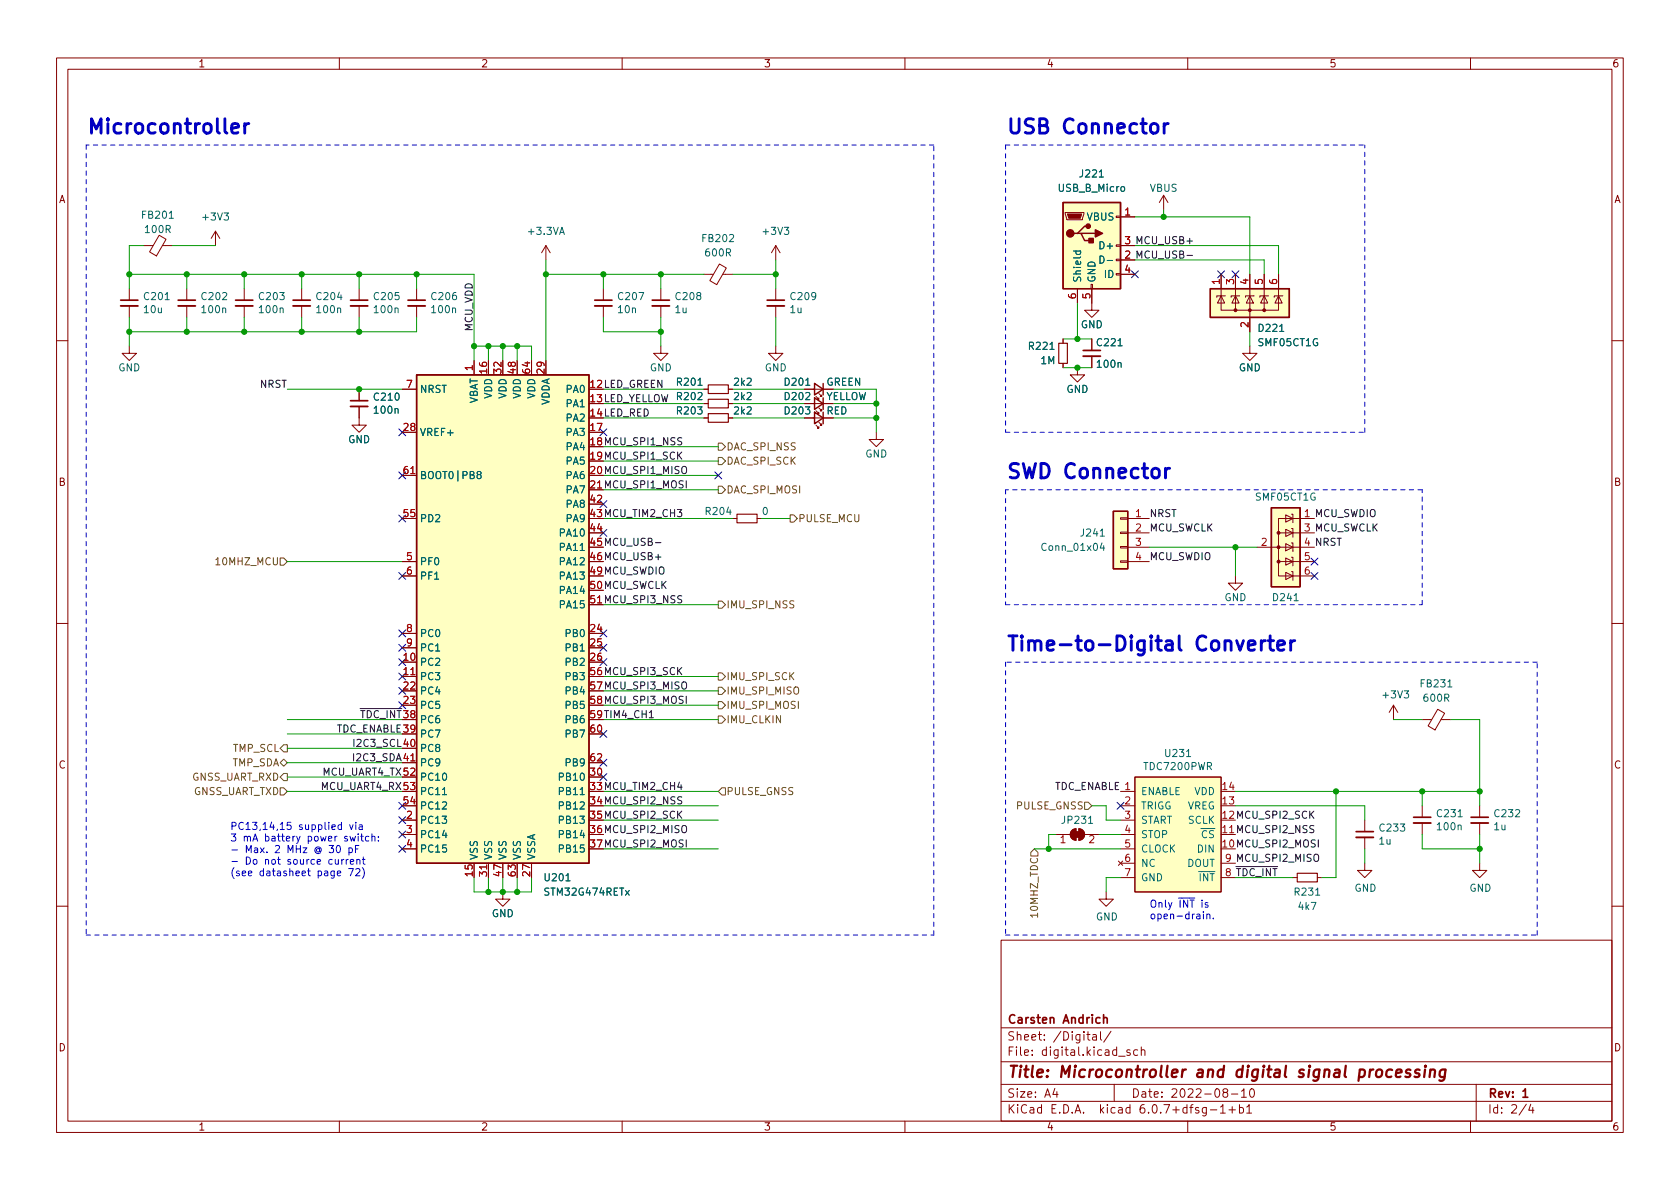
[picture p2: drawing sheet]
<svg xmlns="http://www.w3.org/2000/svg" width="297mm" height="210mm" viewBox="0 0 297 210" stroke-linecap="round" stroke-linejoin="round" font-family="sans-serif">
<g fill="none" stroke="#840000" stroke-width=".18">
<path d="M10 10.2h277v190.1h-277zM12 12.2h273v186.1h-273zM60 10.2v2M110 10.2v2M160 10.2v2M210 10.2v2M260 10.2v2M188.3 37.6h3.3v.2l-.2 1.1h-2.8zM197.4 38.2h.7v.3h-.7zM198.1 38.3h2.6M205.7 34.5l-.7 1.3M205.7 34.5v2.6"/>
<path d="M205.7 34.5l.8 1.3M22.9 51v2.1M22.9 54.1v2M25.4 43.4h1.7M28.1 41.6l1.3 .7-1.7 3-1.3-.8zM28.7 43.4h1.8M33 51v2.1M33 54.1v2M38.1 40.9l-.8 1.3M38.1 40.9v2.5M38.1 40.9l.8 1.3M43.2 51v2.1"/>
<path d="M43.2 54.1v2M53.3 51v2.1M53.3 54.1v2M63.5 51v2.1M63.5 54.1v2M73.7 51v2.1M73.7 54.1v2M96.5 43.4l-.7 1.3M96.5 43.4v2.6M96.5 43.4l.8 1.3M106.7 51v2.1M106.7 54.1v2"/>
<path d="M116.8 51v2.1M116.8 54.1v2M124.5 48.5h1.6M127.2 46.7l1.2 .7-1.7 2.9-1.2-.7zM127.8 48.5h1.7M137.2 43.4l-.8 1.3M137.2 43.4v2.6M137.2 51v2.1M137.2 54.1v2M137.2 43.4l.7 1.3M188 59.9v.8M190.5 51v2.6"/>
<path d="M192.9 50.3h.3v.7h-.3zM193 51v3.9h1.3l-1.3 1.2-1.2-1.2h1.2M193 59.9v2.1M197.4 48.4h.7v.2h-.7zM197.4 45.8h.7v.3h-.7zM197.4 43.3h.7v.3h-.7zM198.1 43.4h2.6M198.1 46h2.6M198.1 48.5h2.6M215.9 52.3v2.6h2.5M215.9 52.3l.6 1.3h-1.2zM215.9 48.5v3.8"/>
<path d="M216.7 52.3h-1.6v.3M218.4 52.3v2.6h5.1v-2.6M218.4 52.3l.7 1.3h-1.3zM218.4 48.5v3.8M219.2 52.3h-1.5v.3M221 52.3l.6 1.3h-1.3zM221 48.5v10.2M221.7 52.3h-1.5v.3M223.5 52.3l.7 1.3h-1.3zM223.5 48.5v3.8M224.3 52.3h-1.5v.3M226.1 52.3v2.6h-2.6"/>
<path d="M226.1 52.3l.6 1.3h-1.3zM226.1 48.5v3.8M226.8 52.3h-1.5v.3M10 60.2h2M22.9 61.2v1.3h1.2l-1.2 1.2-1.3-1.2h1.3M63.5 71.9v3.3h1.3l-1.3 1.2-1.3-1.2h1.3M63.5 68.8v2.1M71.1 68.8h2.6M83.8 63.7v2.6M116.8 61.2v1.3h1.3l-1.3 1.2-1.2-1.2h1.2M124.5 73.9h.7M124.5 68.8h.7"/>
<path d="M124.5 71.4h.7M128.8 73.9h.7M128.8 68.8h.7M128.8 71.4h.7M137.2 61.2v1.3h1.2l-1.2 1.2-1.3-1.2h1.3M142.2 73.9h5.1M142.2 68.8h3.3M142.2 71.4h3.3M144.3 75.2l.5 .5h-.3h.3v-.3M144.3 70.1l.5 .5h-.3h.3v-.2M144.3 72.6l.5 .5h-.3h.3v-.2M144.8 74.7l.5 .5h-.3h.3v-.3"/>
<path d="M144.8 69.6l.5 .5h-.3h.3v-.3M144.8 72.1l.5 .5h-.3h.3v-.2M154.9 76.4v1.3h1.3l-1.3 1.3-1.2-1.3h1.2M188 64.3v.7M190.5 65v1.3h1.3l-1.3 1.3-1.3-1.3h1.3M193 63v2M221 61.2v1.3h1.2l-1.2 1.2-1.3-1.2h1.3M285 60.2h2M71.1 99.3h2.6M71.1 84.1h2.6M129.5 91.7h.8M133.9 91.7h.7"/>
<path d="M198.1 99.2h1.3v.2h-1.3zM198.1 96.6h1.3v.3h-1.3zM198.1 94.1h1.3v.3h-1.3zM198.1 91.6h1.3v.2h-1.3zM199.4 91.7h3.8M199.4 94.2h3.8M199.4 96.8h3.8M199.4 99.3h3.8M222.2 96.8h10.2M226.1 99.3v2.5h2.5M227.3 91.1l1.3 .6-1.3 .6zM227.3 93.6l1.3 .6-1.3 .7z"/>
<path d="M227.3 96.1l1.3 .7-1.3 .6zM227.3 98.7l1.3 .6-1.3 .6zM228.3 96h.3v1.5M228.3 90.9h.3v1.6M228.3 93.5h.3v1.5M228.3 98.5h.3v1.6M228.6 91.7h-2.5v2.5M228.6 94.2h-2.5v5.1h2.5M228.6 91.7h3.8M228.6 94.2h3.8M228.6 99.3h3.8M10 110.2h2"/>
<path d="M71.1 101.8h2.6M71.1 119.6h2.6M71.1 112h2.6M71.1 114.5h2.6M218.4 101.8v1.3h-1.2l1.2 1.3 1.3-1.3h-1.3M227.3 101.2l1.3 .6-1.3 .7zM228.3 101.1h.3v1.5M228.6 101.8h3.8M285 110.2h2M71.1 134.9h2.6M198.1 139.9h2.6M200.7 137.4h15.2v20.3h-15.2z"/>
<path d="M246.4 124.7l-.8 1.3M246.4 124.7v2.5M246.4 124.7l.7 1.3M251.5 127.2h1.6M254.2 125.4l1.2 .7-1.7 3-1.2-.7zM254.8 127.2h1.7M71.1 145h2.6M71.1 147.6h2.6M71.1 150.1h2.6M86.4 152.6v2.6M88.9 157.7v1.3h1.3l-1.3 1.3-1.3-1.3h1.3M186.7 147.6h2.5"/>
<path d="M189.5 146.9l.7-.3v2a1.02 1.02 0 0 1-.9-.6 1.02 1.02 0 0 1 .2-1.1zM190.8 146.6v2M190.8 146.6a1.02 1.02 0 0 1 1 1 1.02 1.02 0 0 1-1 1M191.8 147.6h2.5M195.6 157.7v1.3h1.2l-1.2 1.3-1.3-1.3h1.3M197.7 152.3l.8 .7M198.1 142.5h2.6M198.1 145h2.6M198.1 147.6h2.6M198.1 150.1h2.6M198.1 152.6h2.6M198.1 155.2h2.6"/>
<path d="M198.5 152.3l-.8 .7M215.9 152.6h2.5M215.9 155.2h2.5M228.6 155.2h.8M232.9 155.2h.8M241.3 152.6v1.3h1.3l-1.3 1.3-1.3-1.3h1.3M241.3 145v2.1M241.3 148.1v2M251.5 142.5v2M251.5 145.5v2.1M261.6 152.6v1.3h1.3l-1.3 1.3-1.3-1.3h1.3M261.6 142.5v2"/>
<path d="M261.6 145.5v2.1M10 160.2h2M177 166.3h108v32h-108zM285 160.2h2M60 198.3v2M110 198.3v2M160 198.3v2M177 194.8h108M177 191.8h108M177 187.8h108M177 181.8h108M186.5 192.5l-.4 1h1"/>
<path d="M186.9 193v1M192.1 182.9h.6M192.4 182.4v1.3l.3 .2M193.2 183h.6l.1 .9M193.9 183.3l-.5 .1a.29 .29 0 0 0-.3 .2 .29 .29 0 0 0 .3 .3h.5M194.6 182.4v1.3l.2 .2M196.4 182.4l-1.3 1.9M197 191.8v3M197.8 186.8h1.1M199.8 185.7l-.4-.1-.2 .2 .1 .3 .5 .1v.4h-.6M201.1 185.7l-.4-.1-.3 .3v.4l.2 .3h.5M201.8 185.8l.2-.2 .4 .1v.9"/>
<path d="M201.8 185.1v1.5M210 198.3v2M213.3 195.8v1.2l-.3 .3h-.4M213.3 195.9l-.4-.1-.3 .3v.4l.1 .3h.6M214 196.3h1.1M215.8 195.8l.4-.5v1.5M215.8 196.8h.8M216.5 193.2l-.3-.3 .1-.2 .2-.2 .4 .1 .2 .2-.1 .2-.6 .2-.2 .3 .1 .4 .2 .1h.4l.2-.3-.1-.4-.2-.1M217.3 196.3h1.1M217.7 193.5h1.2M217.9 195.7v1.1M219.1 195.9l.5-.1 .3 .3v.4l-.2 .3h-.6"/>
<path d="M219.1 195.3v1.5M219.5 193l.4-.5v1.5M219.5 194h.9M220.4 195.8l.5-.5v1.5M220.4 196.8h.9M221.1 192.7l.2-.2a.81 .81 0 0 1 .6 .7 .81 .81 0 0 1-.3 .8h-.2a.81 .81 0 0 1-.3-1.3zM260 198.3v2M261 191.8v6.5M269.9 195.3l-1.3 1.9M270.6 195.3l-.3 1h.9M271 195.8v1"/>
</g>
<g fill="none" stroke="#840000" stroke-width=".3">
<path d="M21.3 53.1h3.1M31.5 53.1h3M41.7 53.1h3M51.8 53.1h3.1M62 53.1h3M72.1 53.1h3.1M105.2 53.1h3M115.3 53.1h3.1M135.6 53.1h3.1M62 70.9h3M191.5 62h3.1M239.8 147.1h3"/>
<path d="M249.9 144.5h3.1M260.1 144.5h3M195.1 179.4v1.5M195.1 180.1l.2-.2 .4 .1 .1 .9M269.3 193l.4-.5v1.5M269.3 194h.8"/>
</g>
<path d="M246.1 189.2a.66 .66 0 0 0-.9 .3l-.1 .6 .1 .3 .2 .1 .6-.1M246.8 189.8l1-.2v-.4l-.6-.1-.3 .3v1l.1 .1 .6-.1M249.4 189.2a.49 .49 0 0 0-.8 .3l.1 .2 .6 .2 .1 .2-.2 .3-.2 .1-.5-.1M251 189.2a.49 .49 0 0 0-.8 .3l.1 .2 .6 .2 .1 .2-.1 .3-.2 .1-.6-.1M252 189.1l-.2 1.4M252 188.5l-.1 .1 .1 .1 .1-.1-.1-.1v.2M252.9 189.3a.49 .49 0 0 1 .8 .1l-.1 1.1M252.9 189.1l-.1 1.4M255.6 189.2a.66 .66 0 0 0-1 .3l-.1 .6 .2 .3 .1 .1 .6-.1M255.6 189.1l-.2 1.6a.6 .6 0 0 1-.9 .3" fill="none" stroke="#840000" stroke-width=".4"/>
<path d="M125.2 73.1h3.6v1.6h-3.6zM125.2 70.6h3.6v1.5h-3.6zM125.2 68.1h3.6v1.5h-3.6zM187.2 60.7h1.5v3.6h-1.5zM130.3 90.9h3.6v1.6h-3.6zM229.4 154.4h3.5v1.6h-3.5z" fill="none" stroke="#840000" stroke-width=".2"/>
<g fill="#ffffc2" stroke="#ffffc2" stroke-width=".18">
<path d="M200.7 137.4h15.2v20.3h-15.2z"/>
<path d="M214 51h14v5.1h-14z"/>
<path d="M196.8 90.4h2.6v10.2h-2.6z"/>
<path d="M224.8 89.8h5.1v14h-5.1z"/>
<path d="M188 35.8h10.1v15.2h-10.1z"/>
<path d="M73.7 66.3h30.4v86.3h-30.4z"/>
</g>
<g fill="none" stroke="#840000" stroke-width=".25">
<path d="M188 35.8h10.1v15.2h-10.1zM192.4 40h-.6l-1.3 1.3h-.6M190.5 41.3h.6l.7 1.2h1.2M191.1 41.3h2.6M214 51h14v5.1h-14zM73.7 66.3h30.4v86.3h-30.4zM144 72.9l1.5 1-1.5 1zM144 67.8l1.5 1-1.5 1zM144 70.4l1.5 1-1.5 1zM145.5 67.8v2M145.5 70.4v2M145.5 72.9v2"/>
<path d="M196.8 90.4h2.6v10.2h-2.6zM224.8 89.8h5.1v14h-5.1z"/>
</g>
<g fill="none" stroke="#840000" stroke-width=".33">
<path d="M21.3 54.1h3.1M31.5 54.1h3M41.7 54.1h3M51.8 54.1h3.1M62 54.1h3M72.1 54.1h3.1M105.2 54.1h3M115.3 54.1h3.1M135.6 54.1h3.1M62 71.9h3M191.5 63h3.1M239.8 148.1h3"/>
<path d="M249.9 145.5h3.1M260.1 145.5h3"/>
</g>
<g fill="#840000" stroke="#840000" stroke-width=".18">
<path d="M190 147.1h1v1h-1z"/>
<path d="M189.5 146.9l.7-.3v2a1.02 1.02 0 0 1-.9-.6 1.02 1.02 0 0 1 .2-1.1z"/>
<path d="M190.8 146.6a1.02 1.02 0 0 1 1 1 1.02 1.02 0 0 1-1 1z"/>
<path d="M188.7 37.8h2.6l-.3 .8h-2z"/>
<circle cx="218.4" cy="54.9" r=".25"/>
<circle cx="221" cy="54.9" r=".25"/>
<circle cx="223.5" cy="54.9" r=".25"/>
<circle cx="226.1" cy="94.2" r=".25"/>
<circle cx="226.1" cy="96.8" r=".25"/>
<circle cx="226.1" cy="99.3" r=".25"/>
</g>
<path d="M189.8 44.4h1.3M190.3 44.4l-.1 .4 .3 .2 .5-.1v-.5M194.5 45.3a.64 .64 0 0 1 .7 .6 .64 .64 0 0 1-.7 .6zM84.6 83.9l-.3-.2 .1-.2 .2-.1h.3l.2 .2-.1 .2-.5 .2-.2 .2v.2l.3 .2h.3l.2-.2-.1-.4-.2-.1M194.8 96l-.3 .9h.8M195.1 96.5v.8M78.2 140.5h.8" fill="none" stroke="#006464" stroke-width=".18"/>
<g fill="#840000" stroke="#840000" stroke-width=".25">
<path d="M193.7 40.6l1.2 .7-1.2 .6z"/>
<path d="M192.5 42.2h.8v.7h-.8z"/>
<circle cx="189.2" cy="41.3" r=".63"/>
<circle cx="192.4" cy="40" r=".38"/>
</g>
<g fill="none" stroke="#725600" stroke-width=".18">
<path d="M127 78.4h.6l.7 .6-.7 .6h-.6zM38.2 99l.3-.4v1.3M38.2 99.9h.7M49.5 98.7h.7l.6 .6-.6 .6h-.7zM127 80.9h.6l.7 .6-.7 .7h-.6zM127 86h.6l.7 .6-.7 .6h-.6zM139.7 91.1h.6l.7 .6-.7 .6h-.6zM127 119h.6l.7 .6-.7 .7h-.6zM127 106.3h.6l.7 .6-.7 .7h-.6zM49.5 139.3h.7l.6 .6-.6 .7h-.7zM49.5 134.9l.7-.7 .6 .7-.6 .6zM50.2 131.7h.6v1.3h-.6l-.7-.7z"/>
<path d="M50.2 136.8h.6v1.2h-.6l-.7-.6zM127 126.6h.6l.7 .6-.7 .7h-.6zM127 121.5h.6l.7 .7-.7 .6h-.6zM127 124.1h.6l.7 .6-.7 .6h-.6zM127.6 139.3h.7v1.3h-.7l-.6-.7zM182.9 150.1l.6 .6v.7h-1.3v-.7zM191.8 141.9h.6l.6 .6-.6 .6h-.6z"/>
</g>
<path d="M209.9 45.2h.9M115.9 96h1M114.8 126.9h.7" fill="none" stroke="#0f0f0f" stroke-width=".18"/>
<g fill="none" stroke="#0000c2" stroke-width=".51">
<path d="M41 22.7l1.2-.2-.1-.5-.8-.1-.3 .3v1l.1 .2 .2 .1 .8-.1M43.3 21.9v1.6M44 21.9a.65 .65 0 0 0-.7 .4M205.8 21.9v1.6M206.6 21.9a.65 .65 0 0 0-.8 .4M206.1 82.8v1.7M206.8 82.8a.65 .65 0 0 0-.7 .5M220.7 114.1l1.2-.2-.1-.5-.7-.1-.4 .4v.9l.1 .3 .3 .1 .7-.1M223 113.3v1.7M223.7 113.3a.65 .65 0 0 0-.7 .5M224.2 113.3h1M224.6 112.4v2.2l.1 .3 .5 .1"/>
<path d="M225.9 114.1l1.2-.2-.1-.5-.7-.1-.4 .4v.9l.1 .3 .3 .1 .7-.1M228.2 113.3v1.7M228.9 113.3a.65 .65 0 0 0-.7 .5"/>
</g>
<g fill="none" stroke="#0000c2" stroke-width=".18">
<path d="M59.3 152v.8h.3l.2-.1M59.6 149.6l.2-.1a.68 .68 0 0 1 .4 .6 .68 .68 0 0 1-.4 .7l-.2-.1-.1-.4zM59.8 152v.8M60.4 152v.8M60.8 152l-.4 .2M61.2 152v.8M61.6 152l-.4 .2M61.6 153.6h.9l-.6 1.3M61.7 150l.4-.1 .2 .3-.1 .5h-.5M61.7 149.9v1.3M61.8 145.8l.3 .9 .3-.9M61.9 147.9l.2 .8 .3-.6 .2 .6 .3-.8"/>
<path d="M61.9 152.4l.6-.1v-.3h-.4l-.2 .2 .1 .6h.5M62.9 150.1h.4M62.9 145.4v.1M62.9 153.7l.5-.1 .2 .4-.7 .9h.7M62.9 145.8v.9M63.1 152.1l.2-.1h.3v.8M63.1 152v.8M63.3 147.5v.1M63.3 147.9v.8M63.5 149.5h-.6v1.3M63.5 145.9h.5l.1 .8M63.8 147.9h.4"/>
<path d="M63.9 147.5v1.1l.3 .1M64.1 146.1l-.5 .1-.1 .2 .1 .3 .5-.1M64.1 153.4a1.46 1.46 0 0 1 0 2M64.1 152h.4M64.2 151.6v1l.3 .2M65.2 147.9h-.4l-.2 .2 .1 .6h.5M65.8 148l.1-.1h.3l.1 .8M65.8 147.5v1.2M66.9 148.6v.1M66.9 147.9v.2M212.8 161.6v.9M213.4 161.8l.2-.2 .3 .1v.8"/>
<path d="M213.4 161.6v.9M214.5 162.4v.1"/>
</g>
<g fill="none" stroke="#0000c2" stroke-width=".18" stroke-dasharray=".8 .8">
<path d="M15.2 25.6v139.7M165.1 25.6h-149.9M177.8 25.6h63.5M177.8 25.6v50.8M177.8 76.4h63.5M241.3 76.4v-50.8M177.8 86.6v20.3M251.5 86.6h-73.7M177.8 117.1v48.2M177.8 106.9h73.7M251.5 106.9v-20.3M271.8 117.1h-94"/>
<path d="M15.2 165.3h149.9M165.1 165.3v-139.7M177.8 165.3h94M271.8 165.3v-48.2"/>
</g>
<g fill="none" stroke="#009600" stroke-width=".18">
<path d="M200.7 38.3h20.3v10.2M205.7 37.1v1.2M22.9 48.5h60.9v15.2M22.9 56.1v5.1M25.4 43.4h-2.5v7.6M30.5 43.4h7.6M33 48.5v2.5M33 56.1v2.6M43.2 48.5v2.5M43.2 56.1v2.6M53.3 48.5v2.5M53.3 56.1v2.6"/>
<path d="M63.5 48.5v2.5M63.5 56.1v2.6M73.7 48.5v2.5M73.7 56.1v2.6h-50.8M96.5 48.5h28M96.5 46v17.7M106.7 56.1v2.6h10.1M106.7 48.5v2.5M116.8 48.5v2.5M116.8 56.1v5.1M129.5 48.5h7.7M137.2 46v5"/>
<path d="M137.2 56.1v5.1M188 59.9h5M190.5 53.6v6.3M200.7 46h22.8v2.5M200.7 43.4h25.4v5.1M221 58.7v2.5M50.8 68.8h20.3M83.8 61.2h10.2v2.5M86.4 61.2v2.5M88.9 61.2v2.5M91.4 61.2v2.5M106.7 68.8h17.8"/>
<path d="M106.7 79h20.3M106.7 71.4h17.8M106.7 73.9h17.8M129.5 68.8h12.7M129.5 71.4h12.7M129.5 73.9h12.7M147.3 68.8h7.6v7.6M147.3 71.4h7.6M147.3 73.9h7.6M188 65h5M50.8 99.3h20.3M106.7 91.7h22.8"/>
<path d="M106.7 84.1h20.3M106.7 86.6h20.3M106.7 81.5h20.3M134.6 91.7h5.1M203.2 96.8h19M218.4 96.8v5M106.7 119.6h20.3M106.7 106.9h20.3M50.8 139.9h20.3M50.8 127.2h20.3M50.8 137.4h20.3M50.8 132.3h20.3"/>
<path d="M50.8 129.8h20.3M50.8 134.9h20.3M106.7 139.9h20.3M106.7 127.2h20.3M106.7 122.2h20.3M106.7 124.7h20.3M218.4 139.9h43.2M236.2 139.9v15.3h-2.5M246.4 127.2h5.1M251.5 139.9v2.6M256.5 127.2h5.1v15.3M83.8 155.2v2.5h10.2v-2.5"/>
<path d="M86.4 155.2v2.5M88.9 155.2v2.5M91.4 155.2v2.5M106.7 145h20.3M106.7 150.1h20.3M106.7 142.5h20.3M182.9 150.1h15.2M186.7 147.6h-1.3v2.5M193 142.5h2.6v2.5h2.5M194.3 147.6h3.8M198.1 155.2h-2.5v2.5M218.4 142.5h22.9v2.5"/>
<path d="M218.4 155.2h10.2M241.3 150.1v2.5M251.5 147.6v2.5h10.1M261.6 147.6v5"/>
</g>
<g fill="none" stroke="#000084" stroke-width=".18">
<path d="M200.1 47.9l1.2 1.2M201.3 47.9l-1.2 1.2M215.3 47.9l1.2 1.2M216.5 47.9l-1.2 1.2M217.8 47.9l1.2 1.2M219 47.9l-1.2 1.2M70.5 75.8l1.2 1.3M71.7 75.8l-1.2 1.3M106.1 75.8l1.2 1.3M107.3 75.8l-1.2 1.3M70.5 91.1l1.2 1.2M70.5 83.5l1.2 1.2"/>
<path d="M71.7 91.1l-1.2 1.2M71.7 83.5l-1.2 1.2M106.1 88.5l1.2 1.3M106.1 93.6l1.2 1.2M107.3 88.5l-1.2 1.3M107.3 93.6l-1.2 1.2M126.4 83.5l1.2 1.2M127.6 83.5l-1.2 1.2M231.8 98.7l1.2 1.2M233 98.7l-1.2 1.2M70.5 113.9l1.2 1.3M70.5 101.2l1.2 1.3"/>
<path d="M70.5 119l1.2 1.2M70.5 116.5l1.2 1.2M70.5 111.4l1.2 1.2M71.7 113.9l-1.2 1.3M71.7 101.2l-1.2 1.3M71.7 119l-1.2 1.2M71.7 116.5l-1.2 1.2M71.7 111.4l-1.2 1.2M106.1 113.9l1.2 1.3M106.1 111.4l1.2 1.2M106.1 116.5l1.2 1.2M107.3 113.9l-1.2 1.3"/>
<path d="M107.3 111.4l-1.2 1.2M107.3 116.5l-1.2 1.2M231.8 101.2l1.2 1.3M233 101.2l-1.2 1.3M70.5 121.6l1.2 1.2M70.5 124.1l1.2 1.2M71.7 121.6l-1.2 1.2M71.7 124.1l-1.2 1.2M106.1 129.2l1.2 1.2M106.1 134.3l1.2 1.2M106.1 136.8l1.2 1.2M107.3 129.2l-1.2 1.2"/>
<path d="M107.3 134.3l-1.2 1.2M107.3 136.8l-1.2 1.2M70.5 144.4l1.2 1.2M70.5 149.5l1.2 1.2M70.5 147l1.2 1.2M70.5 141.9l1.2 1.2M71.7 144.4l-1.2 1.2M71.7 149.5l-1.2 1.2M71.7 147l-1.2 1.2M71.7 141.9l-1.2 1.2M197.5 141.9l1.2 1.2M198.7 141.9l-1.2 1.2"/>
</g>
<g fill="#009600" stroke="#009600" stroke-width=".18">
<circle cx="43.2" cy="48.5" r=".46"/>
<circle cx="43.2" cy="58.7" r=".46"/>
<circle cx="33" cy="58.7" r=".46"/>
<circle cx="63.5" cy="48.5" r=".46"/>
<circle cx="63.5" cy="58.7" r=".46"/>
<circle cx="53.3" cy="48.5" r=".46"/>
<circle cx="73.7" cy="48.5" r=".46"/>
<circle cx="53.3" cy="58.7" r=".46"/>
<circle cx="96.5" cy="48.5" r=".46"/>
<circle cx="83.8" cy="61.2" r=".46"/>
<circle cx="86.4" cy="61.2" r=".46"/>
<circle cx="88.9" cy="61.2" r=".46"/>
<circle cx="22.9" cy="48.5" r=".46"/>
<circle cx="88.9" cy="157.7" r=".46"/>
<circle cx="91.4" cy="157.7" r=".46"/>
<circle cx="86.4" cy="157.7" r=".46"/>
<circle cx="91.4" cy="61.2" r=".46"/>
<circle cx="22.9" cy="58.7" r=".46"/>
<circle cx="33" cy="48.5" r=".46"/>
<circle cx="63.5" cy="68.8" r=".46"/>
<circle cx="116.8" cy="48.5" r=".46"/>
<circle cx="137.2" cy="48.5" r=".46"/>
<circle cx="116.8" cy="58.7" r=".46"/>
<circle cx="106.7" cy="48.5" r=".46"/>
<circle cx="154.9" cy="73.9" r=".46"/>
<circle cx="154.9" cy="71.4" r=".46"/>
<circle cx="218.4" cy="96.8" r=".46"/>
<circle cx="261.6" cy="139.9" r=".46"/>
<circle cx="236.2" cy="139.9" r=".46"/>
<circle cx="261.6" cy="150.1" r=".46"/>
<circle cx="251.5" cy="139.9" r=".46"/>
<circle cx="185.4" cy="150.1" r=".46"/>
<circle cx="190.5" cy="59.9" r=".46"/>
<circle cx="190.5" cy="65" r=".46"/>
<circle cx="205.7" cy="38.3" r=".46"/>
</g>
<g font-size="3.5" fill="#0000c2">
<text x="15.2" y="23.7">Microcontroller</text>
<text x="177.8" y="23.7">USB Connector</text>
<text x="177.8" y="84.6">SWD Connector</text>
<text x="177.8" y="115.1">Time-to-Digital Converter</text>
</g>
<text font-size="2.8" fill="#840000" x="178" y="190.6">Title: Microcontroller and digital signal processing</text>
<g font-size="2.1" fill="#840000">
<text x="178" y="184">Sheet: /Digital/</text>
<text x="178" y="181">Carsten Andrich</text>
<text x="178" y="186.7">File: digital.kicad_sch</text>
<text x="178" y="196.9">KiCad E.D.A. kicad 6.0.7+dfsg-1+b1</text>
<text x="178" y="194.1">Size: A4</text>
<text x="200" y="194.1">Date: 2022-08-10</text>
<text x="263" y="194.1">Rev: 1</text>
<text x="263" y="196.9">Id: 2/4</text>
</g>
<g font-size="1.8" fill="#840000">
<text x="35" y="11.9">1</text>
<text x="85" y="11.9">2</text>
<text x="135" y="11.9">3</text>
<text x="185" y="11.9">4</text>
<text x="235" y="11.9">5</text>
<text x="285" y="11.9">6</text>
<text x="10.3" y="35.9">A</text>
<text x="285.3" y="35.9">A</text>
<text x="145.9" y="70.7">YELLOW</text>
<text x="146.1" y="68.2">GREEN</text>
<text x="10.3" y="85.9">B</text>
<text x="104.4" y="86.4">21MCU_SPI1_MOSI</text>
<text x="285.3" y="85.9">B</text>
<text x="104.4" y="106.7">51MCU_SPI3_NSS</text>
<text x="10.3" y="135.9">C</text>
<text x="285.3" y="135.9">C</text>
<text x="10.3" y="185.9">D</text>
<text x="285.3" y="185.9">D</text>
<text x="35" y="199.9">1</text>
<text x="85" y="199.9">2</text>
<text x="135" y="199.9">3</text>
<text x="185" y="199.9">4</text>
<text x="235" y="199.9">5</text>
<text x="285" y="199.9">6</text>
</g>
<g font-size="1.8" fill="#006464">
<text x="187.2" y="33.9">USB_B_Micro</text>
<text x="191.1" y="31.4">J221</text>
<text x="203.3" y="33.9">VBUS</text>
<text x="25.2" y="38.7">FB201</text>
<text x="25.8" y="41.2">100R</text>
<text x="36" y="39">+3V3</text>
<text x="93.5" y="41.5">+3.3VA</text>
<text x="135.1" y="41.5">+3V3</text>
<text x="192.2" y="39">VBUS</text>
<text x="124.3" y="42.8">FB202</text>
<text x="124.8" y="45.3">600R</text>
<text x="194.8" y="44.1">D+</text>
<text x="195.2" y="46.6">D-</text>
<text x="25.6" y="53.1">C201</text>
<text x="35.8" y="53.1">C202</text>
<text x="45.9" y="53.1">C203</text>
<text x="56.1" y="53.1">C204</text>
<text x="66.3" y="53.1">C205</text>
<text x="76.4" y="53.1">C206</text>
<text x="109.4" y="53.1">C207</text>
<text x="119.6" y="53.1">C208</text>
<text x="139.9" y="53.1">C209</text>
<text x="191.1" y="50" transform="rotate(-90 191.1 50)">Shield</text>
<text x="193.7" y="50" transform="rotate(-90 193.7 50)">GND</text>
<text x="195.3" y="49.1">ID</text>
<text x="25.5" y="55.4">10u</text>
<text x="35.8" y="55.4">100n</text>
<text x="46" y="55.4">100n</text>
<text x="56.1" y="55.4">100n</text>
<text x="66.3" y="55.4">100n</text>
<text x="76.4" y="55.4">100n</text>
<text x="109.4" y="55.4">10n</text>
<text x="119.4" y="55.4">1u</text>
<text x="139.7" y="55.4">1u</text>
<text x="191.1" y="58">GND</text>
<text x="222.7" y="58.7">D221</text>
<text x="20.9" y="65.7">GND</text>
<text x="114.9" y="65.7">GND</text>
<text x="135.2" y="65.7">GND</text>
<text x="182" y="61.8">R221</text>
<text x="184.1" y="64.4">1M</text>
<text x="194.1" y="61.2">C221</text>
<text x="194.1" y="65">100n</text>
<text x="219" y="65.7">GND</text>
<text x="222.6" y="61.2">SMF05CT1G</text>
<text x="66.3" y="70.8">C210</text>
<text x="74.2" y="69.5">NRST</text>
<text x="84.5" y="71.6" transform="rotate(-90 84.5 71.6)">VBAT</text>
<text x="87" y="70.5" transform="rotate(-90 87 70.5)">VDD</text>
<text x="89.5" y="70.5" transform="rotate(-90 89.5 70.5)">VDD</text>
<text x="92.1" y="70.5" transform="rotate(-90 92.1 70.5)">VDD</text>
<text x="94.6" y="70.5" transform="rotate(-90 94.6 70.5)">VDD</text>
<text x="97.2" y="71.8" transform="rotate(-90 97.2 71.8)">VDDA</text>
<text x="100.2" y="69.5">PA0</text>
<text x="119.8" y="70.7">R202</text>
<text x="119.8" y="68.2">R201</text>
<text x="129.9" y="70.7">2k2</text>
<text x="129.9" y="68.2">2k2</text>
<text x="138.9" y="68.2">D201</text>
<text x="138.9" y="70.7">D202</text>
<text x="188.5" y="69.5">GND</text>
<text x="66.3" y="73.1">100n</text>
<text x="74.2" y="77.1">VREF+</text>
<text x="100.2" y="72">PA1</text>
<text x="100.2" y="74.5">PA2</text>
<text x="100.2" y="77.1">PA3</text>
<text x="119.8" y="73.3">R203</text>
<text x="129.9" y="73.3">2k2</text>
<text x="138.9" y="73.3">D203</text>
<text x="146.1" y="73.3">RED</text>
<text x="61.5" y="78.4">GND</text>
<text x="100.2" y="79.6">PA4</text>
<text x="100.2" y="82.2">PA5</text>
<text x="153" y="80.9">GND</text>
<text x="74.2" y="84.7">BOOT0|PB8</text>
<text x="100.2" y="84.7">PA6</text>
<text x="100.2" y="87.2">PA7</text>
<text x="100.2" y="89.8">PA8</text>
<text x="222.1" y="88.5">SMF05CT1G</text>
<text x="74.2" y="92.3">PD2</text>
<text x="99.2" y="94.9">PA10</text>
<text x="100.2" y="92.3">PA9</text>
<text x="124.9" y="91.1">R204</text>
<text x="134.8" y="91.1">0</text>
<text x="191.2" y="94.9">J241</text>
<text x="74.2" y="99.9">PF0</text>
<text x="99.2" y="97.4">PA11</text>
<text x="99.2" y="99.9">PA12</text>
<text x="184.5" y="97.4">Conn_01x04</text>
<text x="74.2" y="102.5">PF1</text>
<text x="99.2" y="102.5">PA13</text>
<text x="99.2" y="105">PA14</text>
<text x="99.2" y="107.6">PA15</text>
<text x="216.5" y="106.3">GND</text>
<text x="225.2" y="106.3">D241</text>
<text x="74.2" y="112.6">PC0</text>
<text x="100.2" y="112.6">PB0</text>
<text x="74.2" y="117.7">PC2</text>
<text x="74.2" y="115.2">PC1</text>
<text x="100.2" y="115.2">PB1</text>
<text x="100.2" y="117.7">PB2</text>
<text x="74.2" y="120.3">PC3</text>
<text x="74.2" y="122.8">PC4</text>
<text x="74.2" y="125.3">PC5</text>
<text x="100.2" y="120.3">PB3</text>
<text x="100.2" y="122.8">PB4</text>
<text x="100.2" y="125.3">PB5</text>
<text x="244.7" y="123.5">+3V3</text>
<text x="251.3" y="121.5">FB231</text>
<text x="251.8" y="124.1">600R</text>
<text x="74.2" y="127.9">PC6</text>
<text x="74.2" y="130.4">PC7</text>
<text x="100.2" y="127.9">PB6</text>
<text x="100.2" y="130.4">PB7</text>
<text x="74.2" y="133">PC8</text>
<text x="74.2" y="135.5">PC9</text>
<text x="100.2" y="135.5">PB9</text>
<text x="202.4" y="136.2">TDC7200PWR</text>
<text x="206.2" y="133.9">U231</text>
<text x="74.2" y="138">PC10</text>
<text x="74.2" y="140.6">PC11</text>
<text x="74.2" y="143.1">PC12</text>
<text x="99.2" y="138">PB10</text>
<text x="99.2" y="140.6">PB11</text>
<text x="99.2" y="143.1">PB12</text>
<text x="201.7" y="140.6">ENABLE</text>
<text x="201.7" y="143.1">TRIGG</text>
<text x="209.9" y="143.1">VREG</text>
<text x="211.2" y="140.6">VDD</text>
<text x="74.2" y="145.7">PC13</text>
<text x="74.2" y="148.2">PC14</text>
<text x="99.2" y="145.7">PB13</text>
<text x="99.2" y="148.2">PB14</text>
<text x="187.9" y="145.7">JP231</text>
<text x="201.7" y="145.7">START</text>
<text x="201.7" y="148.2">STOP</text>
<text x="210.1" y="145.7">SCLK</text>
<text x="211.1" y="148.2">~{CS}</text>
<text x="243.9" y="149.3">1u</text>
<text x="244.1" y="147">C233</text>
<text x="254.2" y="144.5">C231</text>
<text x="254.2" y="146.8">100n</text>
<text x="264.2" y="146.8">1u</text>
<text x="264.4" y="144.5">C232</text>
<text x="74.2" y="150.7">PC15</text>
<text x="84.5" y="152.1" transform="rotate(-90 84.5 152.1)">VSS</text>
<text x="87" y="152.1" transform="rotate(-90 87 152.1)">VSS</text>
<text x="89.5" y="152.1" transform="rotate(-90 89.5 152.1)">VSS</text>
<text x="92.1" y="152.1" transform="rotate(-90 92.1 152.1)">VSS</text>
<text x="94.6" y="152.1" transform="rotate(-90 94.6 152.1)">VSSA</text>
<text x="96.4" y="155.8">U201</text>
<text x="99.2" y="150.7">PB15</text>
<text x="201.7" y="150.7">CLOCK</text>
<text x="201.7" y="153.3">NC</text>
<text x="201.7" y="155.8">GND</text>
<text x="209.9" y="153.3">DOUT</text>
<text x="210.7" y="155.8">~{INT}</text>
<text x="211.8" y="150.7">DIN</text>
<text x="96.5" y="158.4">STM32G474RETx</text>
<text x="229" y="158.4">R231</text>
<text x="229.7" y="160.9">4k7</text>
<text x="239.5" y="157.7">GND</text>
<text x="259.8" y="157.7">GND</text>
<text x="86.9" y="162.2">GND</text>
<text x="193.7" y="162.8">GND</text>
</g>
<g font-size="1.8" fill="#a90000">
<text x="198.9" y="38.1">1</text>
<text x="198.9" y="45.7">2</text>
<text x="198.9" y="43.2">3</text>
<text x="190.2" y="52.8" transform="rotate(-90 190.2 52.8)">6</text>
<text x="192.8" y="52.8" transform="rotate(-90 192.8 52.8)">5</text>
<text x="198.9" y="48.3">4</text>
<text x="215.6" y="50.3" transform="rotate(-90 215.6 50.3)">1</text>
<text x="218.2" y="50.3" transform="rotate(-90 218.2 50.3)">3</text>
<text x="220.7" y="50.3" transform="rotate(-90 220.7 50.3)">4</text>
<text x="223.3" y="50.3" transform="rotate(-90 223.3 50.3)">5</text>
<text x="225.8" y="50.3" transform="rotate(-90 225.8 50.3)">6</text>
<text x="220.7" y="57.9" transform="rotate(-90 220.7 57.9)">2</text>
<text x="83.6" y="65.5" transform="rotate(-90 83.6 65.5)">1</text>
<text x="71.9" y="68.6">7</text>
<text x="86.1" y="66" transform="rotate(-90 86.1 66)">16</text>
<text x="88.6" y="66" transform="rotate(-90 88.6 66)">32</text>
<text x="91.2" y="66" transform="rotate(-90 91.2 66)">48</text>
<text x="93.7" y="66" transform="rotate(-90 93.7 66)">64</text>
<text x="96.3" y="66" transform="rotate(-90 96.3 66)">29</text>
<text x="104.4" y="68.6">12</text>
<text x="104.4" y="71.1">13</text>
<text x="71.4" y="76.2">28</text>
<text x="104.4" y="76.2">17</text>
<text x="104.4" y="73.7">14</text>
<text x="71.4" y="83.8">61</text>
<text x="104.4" y="78.7">18</text>
<text x="104.4" y="81.3">19</text>
<text x="104.4" y="83.8">20</text>
<text x="104.4" y="88.9">42</text>
<text x="104.4" y="86.4">21</text>
<text x="71.4" y="91.4">55</text>
<text x="104.4" y="94">44</text>
<text x="104.4" y="91.4">43</text>
<text x="200.8" y="91.4">1</text>
<text x="200.8" y="94">2</text>
<text x="71.9" y="99.1">5</text>
<text x="71.9" y="101.6">6</text>
<text x="104.4" y="96.5">45</text>
<text x="104.4" y="99.1">46</text>
<text x="104.4" y="101.6">49</text>
<text x="200.8" y="96.5">3</text>
<text x="200.8" y="99.1">4</text>
<text x="223" y="96.5">2</text>
<text x="230.6" y="99.1">5</text>
<text x="230.6" y="101.6">6</text>
<text x="104.4" y="104.1">50</text>
<text x="104.4" y="106.7">51</text>
<text x="71.9" y="111.8">8</text>
<text x="104.4" y="111.8">24</text>
<text x="71.4" y="116.8">10</text>
<text x="71.4" y="119.4">11</text>
<text x="71.9" y="114.3">9</text>
<text x="104.4" y="114.3">25</text>
<text x="104.4" y="116.8">26</text>
<text x="104.4" y="119.4">56</text>
<text x="71.4" y="121.9">22</text>
<text x="71.4" y="124.5">23</text>
<text x="104.4" y="121.9">57</text>
<text x="104.4" y="124.5">58</text>
<text x="71.4" y="127">38</text>
<text x="71.4" y="129.5">39</text>
<text x="104.4" y="129.5">60</text>
<text x="104.4" y="127">59</text>
<text x="71.4" y="132.1">40</text>
<text x="71.4" y="134.6">41</text>
<text x="71.4" y="137.2">52</text>
<text x="104.4" y="137.2">30</text>
<text x="104.4" y="134.6">62</text>
<text x="71.4" y="142.2">54</text>
<text x="71.4" y="139.7">53</text>
<text x="104.4" y="139.7">33</text>
<text x="104.4" y="142.2">34</text>
<text x="198.9" y="142.2">2</text>
<text x="216.2" y="142.2">13</text>
<text x="216.2" y="139.7">14</text>
<text x="71.9" y="144.8">2</text>
<text x="71.9" y="147.3">3</text>
<text x="71.9" y="149.9">4</text>
<text x="104.4" y="144.8">35</text>
<text x="104.4" y="147.3">36</text>
<text x="104.4" y="149.9">37</text>
<text x="187.5" y="149.1">1</text>
<text x="192.5" y="149.1">2</text>
<text x="198.9" y="144.8">3</text>
<text x="198.9" y="147.3">4</text>
<text x="198.9" y="149.9">5</text>
<text x="83.6" y="154.9" transform="rotate(-90 83.6 154.9)">15</text>
<text x="86.1" y="154.9" transform="rotate(-90 86.1 154.9)">31</text>
<text x="88.6" y="154.9" transform="rotate(-90 88.6 154.9)">47</text>
<text x="91.2" y="154.9" transform="rotate(-90 91.2 154.9)">63</text>
<text x="93.7" y="154.9" transform="rotate(-90 93.7 154.9)">27</text>
<text x="198.9" y="152.4">6</text>
<text x="198.9" y="154.9">7</text>
</g>
<g font-size="1.8" fill="#0f0f0f">
<text x="198.9" y="45.7">2 MCU_USB-</text>
<text x="198.9" y="43.2">3 MCU_USB+</text>
<text x="83.6" y="58.7" transform="rotate(-90 83.6 58.7)">MCU_VDD</text>
<text x="46" y="68.6">NRST</text>
<text x="104.4" y="68.6">12LED_GREEN</text>
<text x="104.4" y="71.1">13LED_YELLOW</text>
<text x="104.4" y="73.7">14LED_RED</text>
<text x="104.4" y="78.7">18MCU_SPI1_NSS</text>
<text x="104.4" y="81.3">19MCU_SPI1_SCK</text>
<text x="104.4" y="83.8">20MCU_SPI1_MISO</text>
<text x="104.4" y="91.4">43MCU_TIM2_CH3</text>
<text x="203.2" y="91.4">NRST</text>
<text x="203.2" y="94">MCU_SWCLK</text>
<text x="230.6" y="91.4">1 MCU_SWDIO</text>
<text x="230.6" y="94">3 MCU_SWCLK</text>
<text x="104.4" y="96.5">45MCU_USB-</text>
<text x="104.4" y="99.1">46MCU_USB+</text>
<text x="104.4" y="101.6">49MCU_SWDIO</text>
<text x="203.2" y="99">MCU_SWDIO</text>
<text x="230.6" y="96.5">4 NRST</text>
<text x="104.4" y="104.1">50MCU_SWCLK</text>
<text x="104.4" y="119.4">56MCU_SPI3_SCK</text>
<text x="104.4" y="121.9">57MCU_SPI3_MISO</text>
<text x="104.4" y="124.5">58MCU_SPI3_MOSI</text>
<text x="59.2" y="129.5">TDC_ENABLE 39</text>
<text x="62.3" y="127">~{TDC_INT}38</text>
<text x="104.4" y="127">59TIM4_CH1</text>
<text x="57" y="137.1">MCU_UART4_TX 52</text>
<text x="62.7" y="134.6">I2C3_SDA 41</text>
<text x="62.9" y="132.1">I2C3_SCL 40</text>
<text x="56.8" y="139.7">MCU_UART4_RX 53</text>
<text x="104.4" y="139.7">33MCU_TIM2_CH4</text>
<text x="104.4" y="142.2">34MCU_SPI2_NSS</text>
<text x="186.2" y="139.7">TDC_ENABLE 1</text>
<text x="104.4" y="144.8">35MCU_SPI2_SCK</text>
<text x="104.4" y="147.3">36MCU_SPI2_MISO</text>
<text x="104.4" y="149.9">37MCU_SPI2_MOSI</text>
<text x="216.2" y="149.9">10MCU_SPI2_MOSI</text>
<text x="216.2" y="147.3">11MCU_SPI2_NSS</text>
<text x="216.2" y="144.8">12MCU_SPI2_SCK</text>
<text x="216.7" y="154.9">8 ~{TDC_INT}</text>
<text x="216.7" y="152.4">9 MCU_SPI2_MISO</text>
</g>
<g font-size="1.8" fill="#725600">
<text x="128.4" y="82.2">DAC_SPI_SCK</text>
<text x="128.4" y="79.6">DAC_SPI_NSS</text>
<text x="128.4" y="87.2">DAC_SPI_MOSI</text>
<text x="141.1" y="92.3">PULSE_MCU</text>
<text x="38.6" y="99.9">10MHZ_MCU</text>
<text x="128.4" y="107.6">IMU_SPI_NSS</text>
<text x="128.4" y="120.3">IMU_SPI_SCK</text>
<text x="128.4" y="122.8">IMU_SPI_MISO</text>
<text x="128.4" y="125.3">IMU_SPI_MOSI</text>
<text x="128.4" y="127.9">IMU_CLKIN</text>
<text x="41" y="135.5">TMP_SDA</text>
<text x="41.2" y="133">TMP_SCL</text>
<text x="33.8" y="138">GNSS_UART_RXD</text>
<text x="34" y="140.6">GNSS_UART_TXD</text>
<text x="128.4" y="140.6">PULSE_GNSS</text>
<text x="179.8" y="143.1">PULSE_GNSS</text>
<text x="183.5" y="161.9" transform="rotate(-90 183.5 161.9)">10MHZ_TDC</text>
</g>
<g font-size="1.8" fill="#0000c2">
<text x="40.6" y="146.7">PC13,14,15 supplied via</text>
<text x="40.6" y="148.8">3 mA battery power switch:</text>
<text x="40.6" y="150.8">- Max. 2 MHz @ 30 pF</text>
<text x="40.6" y="152.9">- Do not source current</text>
<text x="40.6" y="154.9">(see datasheet page 72)</text>
<text x="203.2" y="160.5">Only ~{INT} is</text>
<text x="203.2" y="162.5">open-drain.</text>
</g>
</svg>
